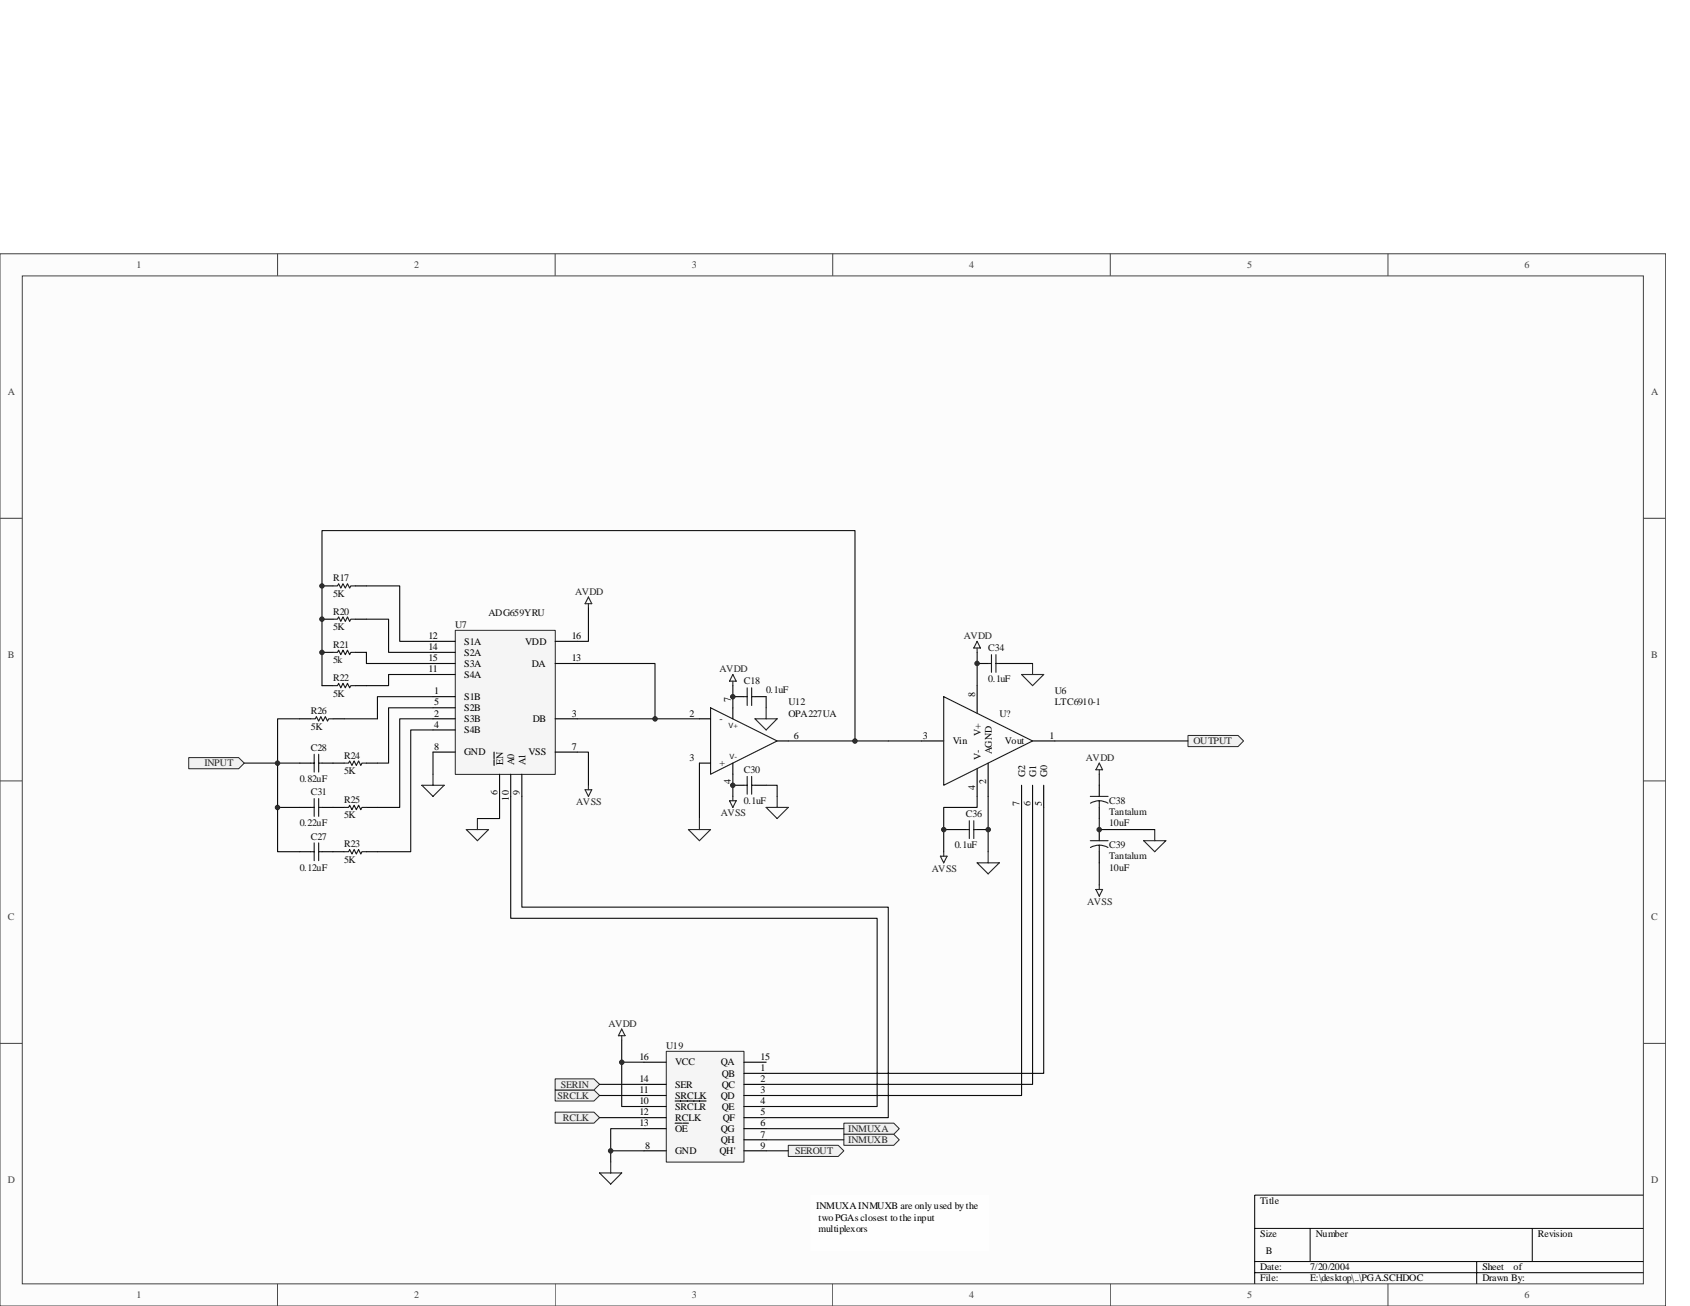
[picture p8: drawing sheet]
<svg xmlns="http://www.w3.org/2000/svg" width="279mm" height="216mm" viewBox="0 0 279 216" stroke-linecap="round" stroke-linejoin="round" font-family="sans-serif">
<path d="M0 42h275.4v173.9h-275.4z" fill="#fcfcfc"/>
<path d="M0 42h275.4v173.9h-275.4z" fill="none" stroke="#404040" stroke-width=".17"/>
<path d="M3.7 45.6h268v166.6h-268z" fill="#fcfcfc"/>
<g fill="none" stroke="#404040" stroke-width=".17">
<path d="M3.7 45.6h268v166.6h-268zM45.9 41.9v3.7M91.8 41.9v3.7M137.7 41.9v3.7M183.6 41.9v3.7M229.5 41.9v3.7M0 85.7h3.7M271.7 85.7h3.7M0 129.1h3.7M271.7 129.1h3.7M0 172.5h3.7M271.7 172.5h3.7"/>
<path d="M45.9 212.2v3.7M91.8 212.2v3.7M137.7 212.2v3.7M183.6 212.2v3.7M229.5 212.2v3.7"/>
</g>
<path d="M271.7 197.6h-64.3v14.6M207.4 203.1h64.3M207.4 208.6h64.3M207.4 210.4h64.3M216.6 203.1v5.5M244.1 208.6v3.6M253.3 203.1v5.5" fill="none" stroke="#000" stroke-width=".17"/>
<path d="M161.5 113.3v4.6M152.4 122.5h3.6M161.5 127.1v4.6M163.4 126.2v5.5M168.9 129.8v3.7M170.7 122.5h3.7M170.7 129.8v3.7M172.6 129.8v3.7" fill="none" stroke="#000" stroke-width=".18"/>
<path d="M156 115.2l14.7 7.3-14.7 7.3z" fill="none" stroke="#1c1c1c" stroke-width=".18"/>
<g fill="#f0f0f0" stroke="#262626" stroke-width=".17">
<path d="M196.4 121.6h8.3l.9 .9-.9 .9h-8.3z" fill-rule="evenodd"/>
<path d="M31.2 125.2h8.3l.9 1-.9 .9h-8.3z" fill-rule="evenodd"/>
</g>
<g fill="none" stroke="#262626" stroke-width=".18">
<path d="M161.5 106l.6 1.1h-1.1zM161.5 107.1v.7M168.9 111.5h3.7l-1.9 1.8zM170.7 109.7v1.8M181.7 126.2l.6 1.1h-1.1zM181.7 127.3v.7M189.1 139h3.6l-1.8 1.8zM190.9 137.1v1.9M155.5 141.5h1.1l-.6 1.1zM156 140.8v.7M161.5 142.6h3.7l-1.8 1.9zM163.4 140.8v1.8"/>
<path d="M181.2 147h1.1l-.6 1.1zM181.7 146.3v.7"/>
</g>
<path d="M161.5 109.7h1.9M165.2 109.7h1.8M157.9 137.1h1.8M161.5 137.1h1.9M181.7 129.8v1.9M181.7 133.5v1.8M181.7 137.1v1.9M181.7 140.8v1.8" fill="none" stroke="#000" stroke-width=".18"/>
<g fill="none" stroke="#1c1c1c" stroke-width=".18">
<path d="M163.4 109.7h.5M163.9 108.2v2.9M164.7 108.2v2.9M164.7 109.7h.5M159.7 137.1h.6M160.3 135.7v2.9M161 135.7v2.9M161 137.1h.5M180.3 131.7h2.9M180.3 139h2.9M180.3 132.8a2.81 2.81 0 0 1 2.9 0M181.7 132.4v1.1"/>
<path d="M181.7 139.7v1.1M180.3 140.1a2.95 2.95 0 0 1 2.9 0"/>
</g>
<path d="M161.5 107.8v5.5M167 109.7h3.7M146.9 122.5h5.5M156 137.1h1.9M161.5 131.7v1.8h-5.5v7.3M163.4 131.7v9.1M174.4 122.5h22M181.7 135.3v1.8h9.2M181.7 128v1.8M181.7 142.6v3.7" fill="none" stroke="#0e0e0e" stroke-width=".18"/>
<path d="M110.2 173.8h12.8v18.3h-12.8z" fill="#f5f5f5"/>
<path d="M110.2 173.8h12.8v18.3h-12.8z" fill="none" stroke="#262626" stroke-width=".17"/>
<g fill="none" stroke="#000" stroke-width=".18">
<path d="M106.5 175.6h3.6M106.5 179.3h3.6M123 175.6h3.7M123 179.3h3.7M123 177.4h3.7M106.5 190.2h3.6M106.5 186.6h3.6M106.5 184.8h3.6M106.5 182.9h3.6M106.5 181.1h3.6M111.6 185.7h1.1M111.6 182h5.1"/>
<path d="M112.9 185.7h.9M123 190.2h3.7M123 186.6h3.7M123 184.8h3.7M123 182.9h3.7M123 181.1h3.7M123 188.4h3.7"/>
</g>
<path d="M102.8 170.1l.5 1.1h-1.1zM102.8 171.2v.7M99.1 193.9h3.7l-1.8 1.8zM101 192.1v1.8" fill="none" stroke="#262626" stroke-width=".18"/>
<path d="M102.8 171.9v3.7h3.7M102.8 175.6v7.3h3.7M101 190.2h5.5M106.5 186.6h-5.5v5.5" fill="none" stroke="#0e0e0e" stroke-width=".18"/>
<g fill="#f0f0f0" stroke="#262626" stroke-width=".17">
<path d="M91.8 183.9h6.4l.9 .9-.9 .9h-6.4z" fill-rule="evenodd"/>
<path d="M91.8 180.2h6.4l.9 .9-.9 .9h-6.4z" fill-rule="evenodd"/>
<path d="M91.8 178.4h6.4l.9 .9-.9 .9h-6.4z" fill-rule="evenodd"/>
</g>
<path d="M99.1 179.3h7.4M99.1 184.8h7.4M99.1 181.1h7.4" fill="none" stroke="#0e0e0e" stroke-width=".18"/>
<path d="M130.3 189.3h8.3l.9 .9-.9 1h-8.3z" fill-rule="evenodd" fill="#f0f0f0" stroke="#262626" stroke-width=".17"/>
<path d="M126.7 190.2h3.6" fill="none" stroke="#0e0e0e" stroke-width=".18"/>
<g fill="#f0f0f0" stroke="#262626" stroke-width=".17">
<path d="M139.5 185.7h8.3l.9 .9-.9 .9h-8.3z" fill-rule="evenodd"/>
<path d="M139.5 187.5h8.3l.9 .9-.9 .9h-8.3z" fill-rule="evenodd"/>
</g>
<path d="M134 197.6h29.4v9.2h-29.4z" fill="#fefefe"/>
<path d="M134 197.6h29.4v9.2h-29.4z" fill="none" stroke="#fefefe" stroke-width=".17"/>
<path d="M75.3 104.2h16.5v23.8h-16.5z" fill="#f5f5f5"/>
<path d="M75.3 104.2h16.5v23.8h-16.5z" fill="none" stroke="#262626" stroke-width=".17"/>
<g fill="none" stroke="#000" stroke-width=".18">
<path d="M53.2 96.9h1.9M58.7 96.9h1.9M49.6 118.8h1.8M53.2 107.8h1.9M53.2 102.4h1.9M53.2 113.3h1.9M55.1 118.8h1.8M58.7 107.8h1.9M58.7 102.4h1.9M58.7 113.3h1.9M71.6 106h3.6M71.6 107.8h3.6"/>
<path d="M71.6 109.7h3.6M71.6 111.5h3.6M71.6 115.2h3.6M71.6 117h3.6M71.6 118.8h3.6M91.8 106h3.6M91.8 109.7h3.6M91.8 118.8h3.6M115.6 118.8h1.9M121.2 115.2h1.8M121.2 117v1.8M124.8 115.2h1.9"/>
<path d="M49.6 126.2h1.8M49.6 133.5h1.8M53.2 126.2h3.7M53.2 133.5h3.7M60.6 126.2h1.8M60.6 133.5h1.8M71.6 120.7h3.6M71.6 124.3h3.6M81.7 124.3v1.1M81.7 125.6v.9M82.6 128v3.7M84.4 128v3.7"/>
<path d="M86.3 128v3.7M91.8 124.3h3.6M115.6 126.2h1.9M121.2 126.2v1.8M121.2 129.8h1.8M124.8 129.8h1.9M128.5 122.5h1.8M49.6 140.8h1.8M53.2 140.8h3.7M60.6 140.8h1.8"/>
</g>
<g fill="none" stroke="#1c1c1c" stroke-width=".18">
<path d="M55.1 96.9h.7l.2-.4 .3 .7 .4-.7 .4 .7 .3-.7 .4 .7 .2-.3h.7M51.4 118.8h.7l.2-.3 .4 .7 .3-.7 .4 .7 .4-.7 .3 .7 .2-.4h.8M55.1 102.4h.7l.2-.4 .3 .7 .4-.7 .4 .7 .3-.7 .4 .7 .2-.3h.7M55.1 107.8h.7l.2-.3 .3 .7 .4-.7 .4 .7 .3-.7 .4 .7 .2-.4h.7M55.1 113.3h.7l.2-.3 .3 .7 .4-.7 .4 .7 .3-.7 .4 .7 .2-.4h.7M117.5 117l11 5.5-11 5.5zM123 115.2h.5M123.5 113.7v2.9M124.3 113.7v2.9M124.3 115.2h.5M51.4 126.2h.5M51.4 133.5h.5"/>
<path d="M51.9 124.7v2.9M51.9 132v3M51.9 139.3v3M52.7 124.7v2.9M52.7 132v3M52.7 139.3v3M52.7 126.2h.5M52.7 133.5h.5M56.9 126.2h.7l.2-.4 .4 .7 .3-.7 .4 .7 .4-.7 .3 .7 .2-.3h.8M56.9 133.5h.7l.2-.4 .4 .8 .3-.8 .4 .8 .4-.8 .3 .8 .2-.4h.8M123 129.8h.5M123.5 128.4v2.9"/>
<path d="M124.3 128.4v2.9M124.3 129.8h.5M51.4 140.8h.5M52.7 140.8h.5M56.9 140.8h.7l.2-.4 .4 .8 .3-.8 .4 .8 .4-.8 .3 .8 .2-.4h.8"/>
</g>
<g fill="none" stroke="#0e0e0e" stroke-width=".18">
<path d="M60.6 96.9h5.5v9.1h5.5M49.6 118.8h-3.7v7.4h-5.5M53.2 113.3v-25.6h88.2v34.8M60.6 107.8v1.9h11M60.6 102.4h3.6v5.4h7.4M71.6 111.5h-7.4v1.8h-3.6M71.6 115.2h-9.2v3.6h-5.5M71.6 117h-7.4v9.2h-1.8M71.6 118.8h-5.5v14.7h-3.7M95.4 109.7h12.9v9.1M95.4 118.8h20.2M97.3 100.5v5.5h-1.9"/>
<path d="M121.2 113.3v3.7M126.7 115.2v1.8M45.9 133.5h3.7M49.6 126.2h-3.7v14.6h3.7M71.6 120.7h-3.7v20.1h-5.5M71.6 124.3v3.7M82.6 131.7v3.6h-3.7M84.4 131.7v20.1h60.6v31.1h-18.3M86.3 131.7v18.3h60.6v34.8h-20.2M95.4 124.3h1.9v5.5M115.6 126.2v9.1M121.2 128v3.7"/>
<path d="M126.7 129.8h1.8v1.9M130.3 122.5h16.6M168.9 133.5v47.6h-42.2M170.7 133.5v45.8h-44M172.6 133.5v43.9h-45.9M126.7 186.6h12.8M126.7 188.4h12.8"/>
</g>
<g fill="none" stroke="#262626" stroke-width=".18">
<path d="M97.3 98.7l.5 1.1h-1.1zM97.3 99.8v.7M121.2 111.5l.5 1.1h-1.1zM121.2 112.6v.7M124.8 118.8h3.7l-1.8 1.9zM126.7 117v1.8M69.7 129.8h3.7l-1.8 1.9zM71.6 128v1.8M77.1 137.1h3.7l-1.9 1.9zM78.9 135.3v1.8M96.7 130.6h1.1l-.5 1.1zM97.3 129.8v.8"/>
<path d="M113.8 137.1h3.7l-1.9 1.9zM115.6 135.3v1.8M120.6 132.4h1.1l-.5 1.1zM121.2 131.7v.7M126.7 133.5h3.6l-1.8 1.8zM128.5 131.7v1.8"/>
</g>
<g fill="#262626" stroke="#262626" stroke-width=".17">
<circle cx="161.5" cy="109.7" r=".37"/>
<circle cx="163.4" cy="137.1" r=".37"/>
<circle cx="181.7" cy="137.1" r=".37"/>
<circle cx="156" cy="137.1" r=".37"/>
<circle cx="121.1" cy="115.2" r=".37"/>
<circle cx="121.1" cy="129.8" r=".37"/>
<circle cx="101" cy="190.3" r=".37"/>
<circle cx="102.8" cy="175.6" r=".37"/>
<circle cx="45.9" cy="126.2" r=".37"/>
<circle cx="45.9" cy="133.5" r=".37"/>
<circle cx="141.3" cy="122.5" r=".37"/>
<circle cx="53.2" cy="102.4" r=".37"/>
<circle cx="53.2" cy="107.9" r=".37"/>
<circle cx="53.2" cy="96.9" r=".36"/>
<circle cx="108.3" cy="118.8" r=".37"/>
</g>
<g font-size="1.7" fill="#404040">
<text x="22.6" y="44.3">1</text>
<text x="68.5" y="44.3">2</text>
<text x="114.4" y="44.3">3</text>
<text x="160.3" y="44.3">4</text>
<text x="206.2" y="44.3">5</text>
<text x="252.1" y="44.3">6</text>
<text x="1.3" y="65.3">A</text>
<text x="273" y="65.3">A</text>
<text x="1.3" y="108.8">B</text>
<text x="273" y="108.8">B</text>
<text x="1.3" y="152.1">C</text>
<text x="273" y="152.1">C</text>
<text x="1.3" y="195.6">D</text>
<text x="273" y="195.6">D</text>
<text x="22.6" y="214.6">1</text>
<text x="68.5" y="214.6">2</text>
<text x="114.4" y="214.6">3</text>
<text x="160.3" y="214.6">4</text>
<text x="206.2" y="214.6">5</text>
<text x="252.1" y="214.6">6</text>
</g>
<g font-size="1.7" fill="#0e0e0e">
<text x="55.1" y="101.6">R20</text>
<text x="55.1" y="98.7">5K</text>
<text x="55.1" y="96.1">R17</text>
<text x="80.8" y="101.8">ADG659YRU</text>
<text x="55.1" y="104.2">5K</text>
<text x="55.1" y="107.1">R21</text>
<text x="75.3" y="103.8">U7</text>
<text x="163.4" y="107.7">C34</text>
<text x="55.1" y="109.7">5k</text>
<text x="55.1" y="112.6">R22</text>
<text x="123" y="113.1">C18</text>
<text x="163.4" y="112.8">0.1uF</text>
<text x="51.4" y="118.1">R26</text>
<text x="55.1" y="115.2">5K</text>
<text x="126.7" y="114.6">0.1uF</text>
<text x="130.3" y="118.4">OPA227UA</text>
<text x="130.3" y="116.6">U12</text>
<text x="165.2" y="118.4">U?</text>
<text x="174.4" y="116.6">LTC6910-1</text>
<text x="174.4" y="114.8">U6</text>
<text x="51.4" y="120.6">5K</text>
<text x="51.4" y="124.1">C28</text>
<text x="56.9" y="125.4">R24</text>
<text x="49.6" y="129.3">0.82uF</text>
<text x="51.4" y="131.5">C31</text>
<text x="56.9" y="128">5K</text>
<text x="123" y="127.8">C30</text>
<text x="49.6" y="136.6">0.22uF</text>
<text x="56.9" y="135.3">5K</text>
<text x="56.9" y="132.7">R25</text>
<text x="123" y="132.9">0.1uF</text>
<text x="159.7" y="135.1">C36</text>
<text x="183.4" y="136.6">10uF</text>
<text x="183.4" y="134.7">Tantalum</text>
<text x="183.4" y="132.9">C38</text>
<text x="49.6" y="143.9">0.12uF</text>
<text x="51.4" y="138.8">C27</text>
<text x="56.9" y="142.6">5K</text>
<text x="56.9" y="140.1">R23</text>
<text x="157.9" y="140.3">0.1uF</text>
<text x="183.4" y="143.9">10uF</text>
<text x="183.4" y="142.1">Tantalum</text>
<text x="183.4" y="140.3">C39</text>
<text x="110.2" y="173.4">U19</text>
</g>
<g font-size="1.7" fill="#262626">
<text x="95.1" y="98.3">AVDD</text>
<text x="159.3" y="105.6">AVDD</text>
<text x="119" y="111.1">AVDD</text>
<text x="179.5" y="125.8">AVDD</text>
<text x="197.3" y="123">OUTPUT</text>
<text x="33.8" y="126.7">INPUT</text>
<text x="95.3" y="133.1">AVSS</text>
<text x="119.1" y="134.9">AVSS</text>
<text x="154" y="144.1">AVSS</text>
<text x="179.7" y="149.6">AVSS</text>
<text x="100.6" y="169.7">AVDD</text>
<text x="92.7" y="179.8">SERIN</text>
<text x="92.2" y="181.6">SRCLK</text>
<text x="93.1" y="185.3">RCLK</text>
<text x="131.4" y="190.8">SEROUT</text>
<text x="140.3" y="187.1">INMUXA</text>
<text x="140.3" y="189">INMUXB</text>
</g>
<g font-size="1.7">
<text x="70.9" y="105.6">12</text>
<text x="70.9" y="107.5">14</text>
<text x="76.7" y="106.6">S1A</text>
<text x="86.8" y="106.6">VDD</text>
<text x="94.6" y="105.6">16</text>
<text x="70.9" y="109.3">15</text>
<text x="70.9" y="111.1">11</text>
<text x="76.7" y="108.4">S2A</text>
<text x="76.7" y="110.2">S3A</text>
<text x="76.7" y="112">S4A</text>
<text x="87.9" y="110.2">DA</text>
<text x="94.6" y="109.3">13</text>
<text x="71.8" y="114.8">1</text>
<text x="71.8" y="116.6">5</text>
<text x="71.8" y="118.4">2</text>
<text x="76.7" y="115.7">S1B</text>
<text x="76.7" y="117.5">S2B</text>
<text x="76.7" y="119.4">S3B</text>
<text x="88.1" y="119.4">DB</text>
<text x="94.6" y="118.4">3</text>
<text x="114" y="118.4">2</text>
<text x="119" y="119.4">-</text>
<text x="120.8" y="116.1" transform="rotate(-90 120.8 116.1)">7</text>
<text x="161.2" y="115.2" transform="rotate(-90 161.2 115.2)">8</text>
<text x="71.8" y="120.3">4</text>
<text x="71.8" y="124">8</text>
<text x="76.7" y="121.2">S4B</text>
<text x="76.7" y="124.9">GND</text>
<text x="87.4" y="124.9">VSS</text>
<text x="94.6" y="124">7</text>
<text x="114" y="125.8">3</text>
<text x="131.3" y="122.1">6</text>
<text x="152.5" y="122.1">3</text>
<text x="157.5" y="123">Vin</text>
<text x="162.1" y="125.6" transform="rotate(-90 162.1 125.6)">V-</text>
<text x="162.1" y="121.6" transform="rotate(-90 162.1 121.6)">V+</text>
<text x="164" y="124.7" transform="rotate(-90 164 124.7)">AGND</text>
<text x="166.1" y="123">Vout</text>
<text x="173.5" y="122.1">1</text>
<text x="82.3" y="131.5" transform="rotate(-90 82.3 131.5)">6</text>
<text x="83.2" y="126.5" transform="rotate(-90 83.2 126.5)">EN</text>
<text x="85" y="126.5" transform="rotate(-90 85 126.5)">A0</text>
<text x="86" y="131.5" transform="rotate(-90 86 131.5)">9</text>
<text x="86.9" y="126.5" transform="rotate(-90 86.9 126.5)">A1</text>
<text x="119" y="126.7">+</text>
<text x="120.8" y="129.6" transform="rotate(-90 120.8 129.6)">4</text>
<text x="161.2" y="130.6" transform="rotate(-90 161.2 130.6)">4</text>
<text x="163" y="129.6" transform="rotate(-90 163 129.6)">2</text>
<text x="169.5" y="128.4" transform="rotate(-90 169.5 128.4)">G2</text>
<text x="171.3" y="128.4" transform="rotate(-90 171.3 128.4)">G1</text>
<text x="173.1" y="128.4" transform="rotate(-90 173.1 128.4)">G0</text>
<text x="84.1" y="132.4" transform="rotate(-90 84.1 132.4)">10</text>
<text x="168.6" y="133.3" transform="rotate(-90 168.6 133.3)">7</text>
<text x="170.4" y="133.3" transform="rotate(-90 170.4 133.3)">6</text>
<text x="172.2" y="133.3" transform="rotate(-90 172.2 133.3)">5</text>
<text x="105.7" y="175.2">16</text>
<text x="105.7" y="178.9">14</text>
<text x="111.6" y="176.1">VCC</text>
<text x="111.6" y="179.8">SER</text>
<text x="119.1" y="176.1">QA</text>
<text x="119.3" y="178">QB</text>
<text x="119.3" y="179.8">QC</text>
<text x="125.8" y="175.2">15</text>
<text x="125.8" y="177.1">1</text>
<text x="125.8" y="178.9">2</text>
<text x="105.7" y="184.4">12</text>
<text x="105.7" y="182.5">10</text>
<text x="105.7" y="180.7">11</text>
<text x="111.6" y="185.3">RCLK</text>
<text x="111.6" y="183.5">SRCLR</text>
<text x="111.6" y="181.6">SRCLK</text>
<text x="119.1" y="181.6">QD</text>
<text x="119.3" y="183.5">QE</text>
<text x="119.5" y="185.3">QF</text>
<text x="125.8" y="180.7">3</text>
<text x="125.8" y="184.4">5</text>
<text x="125.8" y="182.5">4</text>
<text x="105.7" y="186.2">13</text>
<text x="106.7" y="189.9">8</text>
<text x="111.6" y="190.8">GND</text>
<text x="111.6" y="187.1">OE</text>
<text x="119" y="190.8">QH'</text>
<text x="119.1" y="187.1">QG</text>
<text x="119.1" y="189">QH</text>
<text x="125.8" y="186.2">6</text>
<text x="125.8" y="188">7</text>
<text x="125.8" y="189.9">9</text>
<text x="134.9" y="199.9">INMUXA INMUXB are only used by the</text>
<text x="135.3" y="201.8">two PGAs closest to the input</text>
<text x="135.3" y="203.6">multiplexors</text>
<text x="208.4" y="199">Title</text>
<text x="208.4" y="204.5">Size</text>
<text x="209.3" y="207.3">B</text>
<text x="217.5" y="204.5">Number</text>
<text x="254.3" y="204.5">Revision</text>
<text x="208.4" y="210">Date:</text>
<text x="208.4" y="211.8">File:</text>
<text x="216.6" y="211.8">E:\desktop\..\PGA.SCHDOC</text>
<text x="216.6" y="210">7/20/2004</text>
<text x="245.1" y="210">Sheet</text>
<text x="245.1" y="211.8">Drawn By:</text>
<text x="250.2" y="210">of</text>
</g>
<g font-size="1.2" fill="#0e0e0e">
<text x="120.4" y="120.4">V+</text>
<text x="120.6" y="125.5">V-</text>
</g>
</svg>
